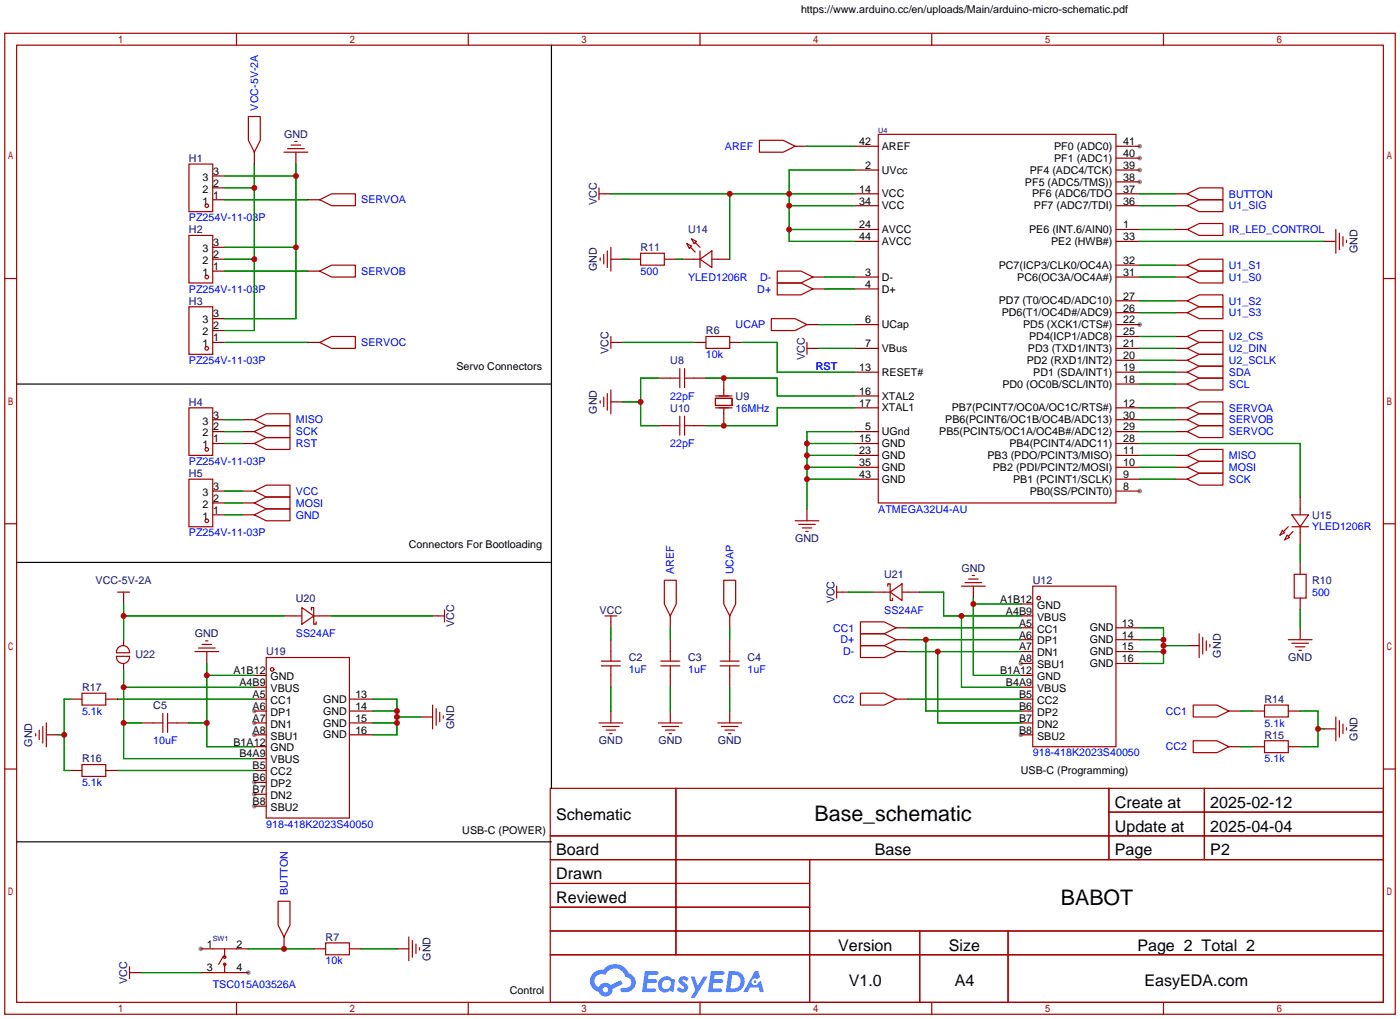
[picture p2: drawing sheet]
<svg xmlns="http://www.w3.org/2000/svg" width="299mm" height="218mm" viewBox="0 0 299 218" stroke-linecap="round" stroke-linejoin="round" font-family="sans-serif">
<g fill="#999">
<circle cx="243.6" cy="104.9" r=".51"/>
<circle cx="243.6" cy="69.3" r=".51"/>
<circle cx="243.6" cy="31.2" r=".51"/>
<circle cx="243.6" cy="33.8" r=".51"/>
<circle cx="243.6" cy="36.3" r=".51"/>
<circle cx="243.6" cy="38.9" r=".51"/>
<circle cx="218.2" cy="157" r=".51"/>
<circle cx="218.2" cy="141.7" r=".51"/>
<circle cx="53.1" cy="207.8" r=".51"/>
<circle cx="42.9" cy="202.7" r=".51"/>
<circle cx="54.4" cy="172.2" r=".51"/>
<circle cx="54.4" cy="169.7" r=".51"/>
<circle cx="54.4" cy="167.1" r=".51"/>
<circle cx="54.4" cy="157" r=".51"/>
<circle cx="54.4" cy="154.4" r=".51"/>
<circle cx="54.4" cy="151.9" r=".51"/>
</g>
<g fill="none" stroke="#a10000" stroke-width=".25">
<path d="M1 7.1h297.2v209.6h-297.2zM3.6 9.7h292.1v204.4h-292.1zM50.5 7.1v2.6M100.1 7.1v2.6M149.6 7.1v2.6M199.1 7.1v2.6M248.7 7.1v2.6M1 59.5h2.6M295.7 59.5h2.5M1 111.9h2.6M295.7 111.9h2.5M1 164.3h2.6"/>
<path d="M117.6 168.4h178.1v45.7h-178.1zM117.6 178.6h178.1M144.5 168.4v35.6M237 168.4v15.2M237 173.5h58.7M257.4 168.4v15.2M295.7 164.3h2.5M117.6 183.6h178.1M117.6 188.7h55.4M117.6 198.9h178.1M117.6 193.8h55.4M173 183.6v30.5"/>
<path d="M196.6 198.9v15.2M215.4 198.9v15.2M50.5 214.1v2.6M100.1 214.1v2.6M117.6 204h178.1M149.6 214.1v2.6M199.1 214.1v2.6M248.7 214.1v2.6"/>
</g>
<g fill="#5487ff">
<path d="M145.3 208.8a1.3 1.3 0 0 1 1.9 .3l-.4 .6a.54 .54 0 0 0-.9-.2l.1 .2a1.34 1.34 0 0 1 .9 1.8 1.47 1.47 0 0 1-2.3-.1l.5-.6 .8 .5a.31 .31 0 0 0 .4-.3 .31 .31 0 0 0-.3-.4 1.12 1.12 0 0 1-.7-1.8z"/>
<path d="M147.6 208.6h.9l.6 2 1.2-2h.9l-2.7 4.5h-.9l1-1.6z"/>
<path d="M137.8 207.5h1.7a1.31 1.31 0 0 1 1.2 .1 .4 .4 0 0 1-.3 .6h-1.8l-.1 1h1.6a.4 .4 0 0 1 .4 .4 .4 .4 0 0 1-.5 .4h-1.6l-.2 1.2h1.4a.46 .46 0 0 1 .5 0 .46 .46 0 0 1 .1 .5l-.4 .2h-2.6z"/>
<path d="M151.9 207.5h1.7a1.32 1.32 0 0 1 1.2 .2 .39 .39 0 0 1-.3 .5h-1.8l-.1 1h1.6a.4 .4 0 0 1 .4 .4 .4 .4 0 0 1-.4 .4h-1.7l-.2 1.2h1.4a.46 .46 0 0 1 .5 0 .46 .46 0 0 1 .1 .5l-.4 .2h-2.6z"/>
<path d="M161.3 207.5h.8l.3 1.3-.6 .3a.75 .75 0 0 0-1.1 .3 .75 .75 0 0 0 .5 1.1 .75 .75 0 0 0 .9-.7l.5-.3 .6 2.4h-.8l-.3-.9h-1.8l-.5 .9h-1z"/>
<path d="M155.7 207.5l-.6 4.4h1.5a2.27 2.27 0 0 0 2.6-2.2 2.27 2.27 0 0 0-2.7-2.2zM156.5 208.2a1.5 1.5 0 0 1 1.8 1.6 1.5 1.5 0 0 1-1.9 1.4h-.3z"/>
<path d="M141.2 209.1a1.6 1.6 0 0 0-.3 2.3 1.6 1.6 0 0 0 2.3 .2l.7 .3 .3-2.4-.1-.3-.5-.1a1.58 1.58 0 0 0-2.4 0zM141.8 209.6a.98 .98 0 0 1 1.6 .4 .98 .98 0 0 1-1.1 1.3 .94 .94 0 0 1-.9-.7 .94 .94 0 0 1 .4-1z"/>
<path d="M126.8 207.9a2.37 2.37 0 0 0 1.1 4 1.54 1.54 0 0 0 1.8 1 1.54 1.54 0 0 0 1.2-1.6l2.2-1.1-.5-.8-2 1a1.57 1.57 0 0 0-2.7 .5 1.5 1.5 0 0 1-.7-2.1 1.5 1.5 0 0 1 2.2-.5 2.23 2.23 0 0 1 2.3-1.4 2.23 2.23 0 0 1 2 1.8 1.16 1.16 0 0 1 1.2 1.1 1.16 1.16 0 0 1-1.1 1.2h-.7a.47 .47 0 0 0-.5 .4 .47 .47 0 0 0 .4 .5 2.17 2.17 0 0 0 2.5-.9 2.17 2.17 0 0 0-.3-2.7l-.8-.4a3.2 3.2 0 0 0-5.5-.7l-1.1 .1zM128.8 211.4a.6 .6 0 0 1 1.2 0 .6 .6 0 0 1-1.2 0z"/>
<circle cx="161.4" cy="209.7" r=".28"/>
</g>
<g fill="none" stroke="#870000" stroke-width=".25">
<path d="M45.5 37.6h2.5M54.4 32.5v2.6M63.2 32.5v2.6M169.9 31.2h2.6M182.6 36.3h5.1M182.6 31.2h5.1M238.5 36.3h5.1M238.5 31.2h5.1M238.5 33.8h5.1M238.5 38.9h5.1M45.5 42.7h2.5M45.5 40.1h2.5"/>
<path d="M45.5 57.9h2.5M45.5 55.4h2.5M45.5 52.8h2.5M65.8 42.7h2.5M65.8 57.9h2.5M129.3 41.4h1.3M130.6 55.4h2.5M134.4 55.4h2.5M142 55.4h2.5M145.8 55.4h2.5M153.4 55.4h2.6M173.7 59.2h2.6"/>
<path d="M182.6 51.6h5.1M182.6 59.2h5.1M182.6 49h5.1M182.6 41.4h5.1M182.6 43.9h5.1M238.5 51.6h5.1M238.5 59.2h5.1M238.5 56.6h5.1M238.5 49h5.1M238.5 41.4h5.1M238.5 43.9h5.1M251.2 59.2h2.5"/>
<path d="M251.2 56.6h2.5M251.2 49h2.5M251.2 41.4h2.5M251.2 43.9h2.5M283 51.6h2.5M45.5 73.2h2.5M45.5 70.6h2.5M45.5 68.1h2.5M65.8 73.2h2.5M131.8 73.2h1.3M148.3 73.2h2.6M156 73.2h2.5"/>
<path d="M172.5 69.3h2.5M173.7 74.4h1.3M173.7 61.7h2.6M182.6 79.5h5.1M182.6 74.4h5.1M182.6 69.3h5.1M182.6 61.7h5.1M238.5 79.5h5.1M238.5 77h5.1M238.5 74.4h5.1M238.5 71.9h5.1M238.5 69.3h5.1"/>
<path d="M238.5 66.8h5.1M238.5 64.3h5.1M251.2 79.5h2.5M251.2 77h2.5M251.2 74.4h2.5M251.2 71.9h2.5M251.2 66.8h2.5M251.2 64.3h2.5M45.5 94.7h2.5M45.5 92.2h2.5M45.5 89.7h2.5M51.8 94.7h2.6"/>
<path d="M51.8 92.2h2.6M51.8 89.7h2.6M130.6 85.9h2.5M140.7 80.8h2.6M140.7 90.9h2.6M148.3 80.8h2.6M148.3 90.9h2.6M154.7 80.8v2.5M154.7 88.4v2.5M182.6 97.3h5.1M182.6 87.1h5.1M182.6 94.7h5.1"/>
<path d="M182.6 99.8h5.1M182.6 92.2h5.1M182.6 84.6h5.1M238.5 97.3h5.1M238.5 87.1h5.1M238.5 94.7h5.1M238.5 99.8h5.1M238.5 92.2h5.1M238.5 89.7h5.1M238.5 82h5.1M251.2 97.3h2.5M251.2 87.1h2.5"/>
<path d="M251.2 99.8h2.5M251.2 92.2h2.5M251.2 89.7h2.5M251.2 82h2.5M45.5 104.9h2.5M45.5 110h2.5M45.5 107.4h2.5M51.8 104.9h2.6M51.8 110h2.6M51.8 107.4h2.6M172.5 108.7v2.6M182.6 102.4h5.1"/>
<path d="M238.5 102.4h5.1M238.5 104.9h5.1M251.2 102.4h2.5M277.9 106.2v2.5M277.9 113.8v2.5M26.4 127.8v1.2M26.4 136.7v1.2M44.2 139.2v2.5M60.7 131.6h2.5M68.3 131.6h2.6M92.5 131.6h1.2M130.6 132.8v1.3"/>
<path d="M130.6 136.7v2.5M143.3 131.6v2.5M143.3 136.7v2.5M156 131.6v2.5M156 136.7v2.5M180.1 126.5h1.3M186.4 126.5h2.6M191.5 136.7h2.6M191.5 139.2h2.6M191.5 134.1h2.6M194.1 126.5h2.5M208 125.2v2.6"/>
<path d="M218.2 136.7h2.5M218.2 139.2h2.5M218.2 134.1h2.5M218.2 131.6h2.5M218.2 129h2.5M238.5 136.7h5.1M238.5 139.2h5.1M238.5 134.1h5.1M253.7 137.9h2.6M277.9 120.1v2.6M277.9 127.8v2.5M277.9 134.1v2.6"/>
<path d="M9.9 157h2.5M15 149.4h2.5M22.6 149.4h2.5M26.4 141.7v1.3M30.2 154.4h2.6M37.8 154.4h2.6M54.4 157h2.5M54.4 154.4h2.5M54.4 151.9h2.5M54.4 149.4h2.5M54.4 146.8h2.5M54.4 144.3h2.5"/>
<path d="M54.4 159.5h2.5M74.7 157h5.1M74.7 154.4h5.1M74.7 151.9h5.1M74.7 149.4h5.1M89.9 153.2h2.6M130.6 144.3v2.5M130.6 151.9v2.5M143.3 144.3v2.5M143.3 151.9v2.5M156 144.3v2.5M156 151.9v2.5"/>
<path d="M191.5 149.4h2.6M218.2 141.7h2.5M218.2 157h2.5M218.2 154.4h2.5M218.2 151.9h2.5M218.2 149.4h2.5M218.2 146.8h2.5M218.2 144.3h2.5M238.5 141.7h5.1M262.6 151.9h2.6M262.6 159.5h2.6M267.7 151.9h2.6"/>
<path d="M267.7 159.5h2.6M275.3 151.9h2.6M275.3 159.5h2.6M283 155.7h2.5M15 164.6h2.5M22.6 164.6h2.5M54.4 172.2h2.5M54.4 169.7h2.5M54.4 167.1h2.5M54.4 164.6h2.5M54.4 162.1h2.5M29 207.8h1.2"/>
<path d="M42.9 207.8h2.6M42.9 202.7h2.6M50.5 207.8h2.6M50.5 202.7h2.6M60.7 200.2v2.5M67.1 202.7h2.5M74.7 202.7h2.5M84.8 202.7h2.6"/>
</g>
<g fill="none" stroke="#a10000" stroke-width=".25">
<path d="M40.4 35.1h5.1v10.1h-5.1zM53.1 24.9h2.5v5.1l-1.2 2.5-1.3-2.5zM60.7 32.5h5.1M61.5 31.8h3.5M62.2 31h2.1M63 30.2h.5M162.3 30h5.1l2.5 1.2-2.5 1.3h-5.1zM187.7 28.7h50.8v78.7h-50.8zM40.4 50.3h5.1v10.2h-5.1zM68.3 42.7l2.6-1.3h5v2.5h-5zM68.3 57.9l2.6-1.3h5v2.6h-5zM128 40.1v2.6"/>
<path d="M128 41.4h1.3M128.3 55.1v.5M129 54.4v2M129.8 53.6v3.5M130.6 52.8v5.1M136.9 54.1h5.1v2.5h-5.1zM146.8 52.1l1 .5-.5 .5zM147.6 52.8l1 1M147.8 51.1l1 .5-.5 .5zM148.3 55.4h1.3M148.6 51.8l1 1M149.6 55.4l2.5-1.8v3.5z"/>
<path d="M149.6 53.6v3.5M152.1 55.4h1.3M166.1 57.9h5.1l2.5 1.3-2.5 1.3h-5.1zM253.7 43.9l2.6-1.2h5.1v2.5h-5.1zM253.7 56.6l2.6-1.2h5.1v2.5h-5.1zM253.7 59.2l2.6-1.3h5.1v2.6h-5.1zM253.7 41.4l2.6-1.3h5.1v2.6h-5.1zM253.7 49l2.6-1.2h5.1v2.5h-5.1zM285.5 49v5.1M286.3 49.8v3.5M287 50.5v2.1M287.8 51.3v.5"/>
<path d="M40.4 65.5h5.1v10.2h-5.1zM68.3 73.2l2.6-1.3h5v2.5h-5zM130.6 71.9v2.5M130.6 73.2h1.2M145.3 78.7v4.1M146.3 78.7v4.1M150.9 71.9h5.1v2.5h-5.1zM164.8 68.1h5.1l2.6 1.2-2.6 1.3h-5.1zM166.1 60.5h5.1l2.5 1.2-2.5 1.3h-5.1zM172.5 73.2v2.5M172.5 74.4h1.2M253.7 79.5l2.6-1.3h5.1v2.6h-5.1z"/>
<path d="M253.7 77l2.6-1.3h5.1v2.5h-5.1zM253.7 74.4l2.6-1.2h5.1v2.5h-5.1zM253.7 71.9l2.6-1.3h5.1v2.6h-5.1zM253.7 64.3l2.6-1.3h5.1v2.5h-5.1zM253.7 66.8l2.6-1.3h5.1v2.6h-5.1zM40.4 87.1h5.1v10.2h-5.1zM54.4 89.7l2.5-1.3h5.1v2.5h-5.1zM54.4 92.2l2.5-1.3h5.1v2.6h-5.1zM54.4 94.7l2.5-1.2h5.1v2.5h-5.1zM128.3 85.6v.5M129 84.8v2.1M129.8 84.1v3.5"/>
<path d="M130.6 83.3v5.1M143.3 80.8h2M143.3 90.9h2M145.3 88.9v4.1M146.3 80.8h2M146.3 88.9v4.1M146.3 90.9h2M152.9 85.1h3.6v1.5h-3.6zM152.9 84.6h3.6M152.9 87.1h3.6M154.7 83.3v1.3M154.7 87.1v1.3"/>
<path d="M253.7 82l2.6-1.2h5.1v2.5h-5.1zM253.7 97.3l2.6-1.3h5.1v2.6h-5.1zM253.7 99.8l2.6-1.2h5.1v2.5h-5.1zM253.7 89.7l2.6-1.3h5.1v2.5h-5.1zM253.7 87.1l2.6-1.2h5.1v2.5h-5.1zM253.7 92.2l2.6-1.3h5.1v2.6h-5.1zM40.4 102.4h5.1v10.1h-5.1zM54.4 104.9l2.5-1.3h5.1v2.6h-5.1zM54.4 107.4l2.5-1.2h5.1v2.5h-5.1zM54.4 110l2.5-1.3h5.1v2.6h-5.1zM169.9 111.3h5.1M170.7 112h3.5"/>
<path d="M171.4 112.8h2.1M172.2 113.5h.5M253.7 102.4l2.6-1.3h5.1v2.5h-5.1zM274.1 113.3l.5 .5-1 .5zM275.1 114.3l.5 .5-1 .5zM275.3 112.5l-1 1M276.1 110h3.6l-1.8 2.5zM276.1 112.5h3.6M276.4 113.5l-1.1 1.1M277.9 108.7v1.3M277.9 112.5v1.3M25.1 126.5h2.6"/>
<path d="M25.2 138.4a1.4 1.4 0 0 1 1.6-.4 1.4 1.4 0 0 1 .9 1.4h-2.8l.1-.6zM26.4 126.5v1.3M41.7 139.2h5M42.4 138.4h3.6M43.2 137.7h2M43.9 136.9h.5M63.2 131.6h1.3M64.5 129.8l2.6 1.8-2.6 1.7zM66.5 130.3v-.5h.6v3.5h.5v-.5M67.1 131.6h1.2M93.7 131.6h1.3M95 130.3v2.5"/>
<path d="M129.3 131.6h2.5M130.6 131.6v1.2M130.6 139.2v2M142 124h2.5v5l-1.2 2.6-1.3-2.6zM143.3 139.2v2M154.7 124h2.5v5l-1.2 2.6-1.3-2.6zM156 139.2v2M178.8 125.2v2.6M178.8 126.5h1.3M183.9 135.4h5.1l2.5 1.3-2.5 1.2h-5.1zM183.9 137.9h5.1l2.5 1.3-2.5 1.3h-5.1zM183.9 132.8h5.1l2.5 1.3-2.5 1.3h-5.1z"/>
<path d="M189 126.5h1.2M189.7 125.2v-.5h.5v3.6h.6v-.5M190.2 126.5l2.6-1.8v3.6zM192.8 126.5h1.3M205.5 125.2h5.1M206.2 124.5h3.6M207 123.7h2M207.8 122.9h.5M220.7 125.2h17.8v34.3h-17.8zM256.3 135.4v5.1M257 136.1v3.6M257.8 136.9v2"/>
<path d="M258.6 137.7v.5M275.3 136.7h5.1M276.1 137.4h3.6M276.6 122.7h2.5v5.1h-2.5zM276.9 138.2h2M277.6 138.9h.5M7.6 156.7v.5M8.4 156v2M9.1 155.2v3.5M9.9 154.4v5.1M17.5 148.1h5.1v2.5h-5.1zM24.9 140.2h2.8a1.4 1.4 0 0 1-1.4 1.5 1.4 1.4 0 0 1-1.4-1.5z"/>
<path d="M32.8 154.4h2M34.8 152.4v4.1M35.8 154.4h2M35.8 152.4v4.1M56.9 140.5h17.8v34.3h-17.8zM92.5 150.6v5.1M93.2 151.4v3.5M94 152.1v2.1M94.7 152.9v.5M128 154.4h5.1M128.5 142.2h4.1M128.5 141.2h4.1"/>
<path d="M128.8 155.2h3.5M129.5 156h2.1M130.3 156.7h.5M130.6 142.2v2.1M140.7 154.4h5.1M141.2 142.2h4.1M141.2 141.2h4.1M141.5 155.2h3.5M142.2 156h2.1M143 156.7h.5M143.3 142.2v2.1M153.4 154.4h5.1"/>
<path d="M153.9 142.2h4.1M153.9 141.2h4.1M154.2 155.2h3.5M154.9 156h2.1M155.7 156.7h.5M156 142.2v2.1M183.9 148.1h5.1l2.5 1.3-2.5 1.2h-5.1zM255 158.2h5.1l2.5 1.3-2.5 1.3h-5.1zM255 150.6h5.1l2.5 1.3-2.5 1.3h-5.1zM270.3 150.6h5v2.6h-5zM270.3 158.2h5v2.6h-5zM285.5 153.2v5"/>
<path d="M286.3 153.9v3.6M287 154.7v2M287.8 155.4v.6M17.5 163.3h5.1v2.6h-5.1zM59.4 192.5h2.6v5.1l-1.3 2.6-1.3-2.6zM27.7 207.8h1.3M27.7 206.5v2.5M45.5 207.8h5M45.5 202.7h5M47.8 204.2l-1.1 1.8M48 202.7v1.8M48 206v1.8"/>
<path d="M69.6 201.4h5.1v2.6h-5.1zM87.4 200.2v5M88.1 200.9v3.6M88.9 201.7v2M89.7 202.4v.5"/>
<circle cx="44.2" cy="43.9" r=".38"/>
<circle cx="44.2" cy="59.2" r=".38"/>
<circle cx="44.2" cy="74.4" r=".38"/>
<circle cx="44.2" cy="96" r=".38"/>
<circle cx="44.2" cy="111.3" r=".38"/>
<circle cx="222" cy="127.8" r=".38"/>
<circle cx="58.2" cy="143" r=".38"/>
<circle cx="48" cy="204.5" r=".25"/>
<circle cx="48" cy="206" r=".25"/>
</g>
<g fill="none" stroke="#008700" stroke-width=".25">
<path d="M48 37.6h15.2M54.4 35.1v35.5h-6.4M63.2 35.1v33h-15.2M172.5 31.2h10.1M182.6 36.3h-13.9v15.3h13.9M48 52.8h15.2M48 55.4h6.4M48 40.1h6.4M48 42.7h17.8M48 57.9h17.8M130.6 41.4h52M133.1 55.4h1.3"/>
<path d="M144.5 55.4h1.3M156 41.4v14M168.7 43.9h13.9M168.7 49h13.9M176.3 59.2h6.3M243.6 59.2h7.6M243.6 41.4h7.6M243.6 43.9h7.6M243.6 49h7.6M243.6 51.6h39.4M243.6 56.6h7.6M48 73.2h17.8"/>
<path d="M133.1 73.2h15.2M158.5 73.2h7.6v6.3h16.5M175 74.4h7.6M175 69.3h7.6M176.3 61.7h6.3M243.6 79.5h7.6M243.6 77h7.6M243.6 74.4h7.6M243.6 71.9h7.6M243.6 66.8h7.6M243.6 64.3h7.6M48 94.7h3.8"/>
<path d="M48 92.2h3.8M48 89.7h3.8M133.1 85.9h3.8M140.7 80.8h-3.8v10.1h3.8M150.9 80.8h15.2v3.8h16.5M172.5 99.8h10.1M172.5 97.3h10.1M172.5 94.7h10.1M182.6 87.1h-16.5v3.8h-15.2M182.6 92.2h-10.1v16.5M243.6 87.1h7.6M243.6 82h7.6"/>
<path d="M243.6 99.8h7.6M243.6 97.3h7.6M243.6 94.7h34.3v11.5M243.6 92.2h7.6M243.6 89.7h7.6M48 104.9h3.8M48 107.4h3.8M48 110h3.8M172.5 102.4h10.1M243.6 102.4h7.6M277.9 116.3v3.8M26.4 131.6h34.3"/>
<path d="M26.4 129v7.7M70.9 131.6h21.6M130.6 134.1v2.6M143.3 134.1v2.6M156 134.1v2.6M181.4 126.5h5M194.1 139.2h24.1M194.1 136.7h24.1M194.1 134.1h24.1M196.6 126.5h5.1v5.1h16.5M197.9 136.7v15.2h20.3M200.4 139.2v15.2h17.8"/>
<path d="M205.5 131.6v15.2h12.7M208 129h10.2M208 127.8v16.5h10.2M243.6 134.1h5.1v7.6h-5.1M243.6 139.2h5.1M243.6 136.7h5.1M248.7 137.9h5M277.9 130.3v3.8M12.4 157h1.3M15 149.4h-1.3v15.2h1.3M25.1 149.4h29.3M26.4 154.4h3.8"/>
<path d="M26.4 146.8h28M26.4 143v19.1h28M40.4 154.4h3.8M44.2 144.3h10.2M44.2 141.7v17.8h10.2M79.8 151.9h5M79.8 154.4h5M79.8 149.4h5v7.6h-5M84.8 153.2h5.1M130.6 146.8v5.1M143.3 146.8v5.1M156 146.8v5.1"/>
<path d="M194.1 149.4h24.1M265.2 151.9h2.5M265.2 159.5h2.5M277.9 151.9h3.8v7.6h-3.8M281.7 155.7h1.3M25.1 164.6h29.3M30.2 207.8h12.7M53.1 202.7h14M77.2 202.7h7.6"/>
</g>
<path d="M117.9 9.7v158.7M3.6 82h114.3M3.6 120.1h114.3M3.6 179.8h114.3" fill="none" stroke="#000" stroke-width=".25"/>
<g fill="#c00">
<circle cx="154.7" cy="80.8" r=".63"/>
<circle cx="154.7" cy="90.9" r=".63"/>
<circle cx="136.9" cy="85.9" r=".63"/>
<circle cx="248.7" cy="137.9" r=".63"/>
<circle cx="248.7" cy="139.2" r=".63"/>
<circle cx="248.7" cy="136.7" r=".63"/>
<circle cx="197.9" cy="136.7" r=".63"/>
<circle cx="200.4" cy="139.2" r=".63"/>
<circle cx="208" cy="129" r=".63"/>
<circle cx="205.5" cy="131.6" r=".63"/>
<circle cx="63.2" cy="52.8" r=".63"/>
<circle cx="63.2" cy="37.6" r=".63"/>
<circle cx="54.4" cy="55.4" r=".63"/>
<circle cx="54.4" cy="40.1" r=".63"/>
<circle cx="168.7" cy="41.4" r=".63"/>
<circle cx="168.7" cy="43.9" r=".63"/>
<circle cx="168.7" cy="49" r=".63"/>
<circle cx="156" cy="41.4" r=".63"/>
<circle cx="172.5" cy="102.4" r=".63"/>
<circle cx="172.5" cy="99.8" r=".63"/>
<circle cx="172.5" cy="97.3" r=".63"/>
<circle cx="172.5" cy="94.7" r=".63"/>
<circle cx="60.7" cy="202.7" r=".63"/>
<circle cx="84.8" cy="153.2" r=".63"/>
<circle cx="84.8" cy="154.4" r=".63"/>
<circle cx="84.8" cy="151.9" r=".63"/>
<circle cx="44.2" cy="144.3" r=".63"/>
<circle cx="44.2" cy="154.4" r=".63"/>
<circle cx="26.4" cy="131.6" r=".63"/>
<circle cx="26.4" cy="146.8" r=".63"/>
<circle cx="26.4" cy="154.4" r=".63"/>
<circle cx="281.7" cy="155.7" r=".63"/>
<circle cx="13.7" cy="157" r=".63"/>
</g>
<g font-size="4.6">
<text x="174.1" y="175.4">Base_schematic</text>
<text x="226.7" y="193.2">BABOT</text>
</g>
<g font-size="3.4">
<text x="238.3" y="172.6">Create at</text>
<text x="258.7" y="172.6">2025-02-12</text>
<text x="118.9" y="175.1">Schematic</text>
<text x="238.3" y="177.7">Update at</text>
<text x="258.7" y="177.7">2025-04-04</text>
<text x="118.9" y="182.7">Board</text>
<text x="186.9" y="182.7">Base</text>
<text x="238.3" y="182.7">Page</text>
<text x="258.7" y="182.7">P2</text>
<text x="118.9" y="187.8">Drawn</text>
<text x="118.9" y="192.9">Reviewed</text>
<text x="179.1" y="203.1">Version</text>
<text x="202.8" y="203.1">Size</text>
<text x="243.1" y="203.1">Page 2 Total 2</text>
<text x="181.4" y="210.7">V1.0</text>
<text x="204" y="210.7">A4</text>
<text x="244.6" y="210.7">EasyEDA.com</text>
</g>
<g font-size="2.3">
<text x="171.2" y="2.8">https://www.arduino.cc/en/uploads/Main/arduino-micro-schematic.pdf</text>
<text x="183.6" y="31">42</text>
<text x="188.5" y="32">AREF</text>
<text x="225.3" y="32">PF0 (ADC0)</text>
<text x="225.3" y="34.5">PF1 (ADC1)</text>
<text x="240" y="31">41</text>
<text x="240" y="33.5">40</text>
<text x="43.3" y="41.2">2</text>
<text x="43.3" y="38.6">3</text>
<text x="45.6" y="39.9">2</text>
<text x="45.6" y="37.3">3</text>
<text x="183.6" y="41.2">14</text>
<text x="184.9" y="36.1">2</text>
<text x="188.5" y="37.1">UVcc</text>
<text x="219.1" y="39.6">PF5 (ADC5/TMS))</text>
<text x="220.1" y="37.1">PF4 (ADC4/TCK)</text>
<text x="240" y="36.1">39</text>
<text x="240" y="38.6">38</text>
<text x="240" y="41.2">37</text>
<text x="43.3" y="43.7">1</text>
<text x="45.6" y="42.4">1</text>
<text x="183.6" y="43.7">34</text>
<text x="188.5" y="42.2">VCC</text>
<text x="188.5" y="44.7">VCC</text>
<text x="220.6" y="42.2">PF6 (ADC6/TDO</text>
<text x="221" y="44.7">PF7 (ADC7/TDI)</text>
<text x="240" y="43.7">36</text>
<text x="43.3" y="53.9">3</text>
<text x="45.6" y="52.6">3</text>
<text x="183.6" y="48.8">24</text>
<text x="183.6" y="51.3">44</text>
<text x="188.5" y="49.8">AVCC</text>
<text x="188.5" y="52.3">AVCC</text>
<text x="219.9" y="49.8">PE6 (INT.6/AIN0)</text>
<text x="224.7" y="52.3">PE2 (HWB#)</text>
<text x="240" y="51.3">33</text>
<text x="240" y="48.8">1</text>
<text x="43.3" y="58.9">1</text>
<text x="43.3" y="56.4">2</text>
<text x="45.6" y="57.7">1</text>
<text x="45.6" y="55.1">2</text>
<text x="184.9" y="58.9">3</text>
<text x="188.5" y="59.9">D-</text>
<text x="213.5" y="57.4">PC7(ICP3/CLK0/OC4A)</text>
<text x="217.4" y="59.9">PC6(OC3A/OC4A#)</text>
<text x="240" y="58.9">31</text>
<text x="240" y="56.4">32</text>
<text x="184.9" y="61.5">4</text>
<text x="188.5" y="62.5">D+</text>
<text x="213.5" y="65">PD7 (T0/OC4D/ADC10)</text>
<text x="240" y="64">27</text>
<text x="43.3" y="71.6">2</text>
<text x="43.3" y="69.1">3</text>
<text x="45.6" y="70.4">2</text>
<text x="45.6" y="67.8">3</text>
<text x="184.9" y="69.1">6</text>
<text x="188.5" y="70.1">UCap</text>
<text x="214.1" y="67.6">PD6(T1/OC4D#/ADC9)</text>
<text x="218.7" y="70.1">PD5 (XCK1/CTS#)</text>
<text x="240" y="71.6">25</text>
<text x="240" y="69.1">22</text>
<text x="240" y="66.6">26</text>
<text x="43.3" y="74.2">1</text>
<text x="45.6" y="72.9">1</text>
<text x="184.9" y="74.2">7</text>
<text x="188.5" y="75.2">VBus</text>
<text x="219.4" y="77.7">PD2 (RXD1/INT2)</text>
<text x="219.7" y="75.2">PD3 (TXD1/INT3)</text>
<text x="219.9" y="72.6">PD4(ICP1/ADC8)</text>
<text x="240" y="76.7">20</text>
<text x="240" y="74.2">21</text>
<text x="97.5" y="79">Servo Connectors</text>
<text x="183.6" y="79.3">13</text>
<text x="188.5" y="80.3">RESET#</text>
<text x="214.2" y="82.8">PD0 (OC0B/SCL/INT0)</text>
<text x="220.8" y="80.3">PD1 (SDA/INT1)</text>
<text x="240" y="81.8">18</text>
<text x="240" y="79.3">19</text>
<text x="45.6" y="89.4">3</text>
<text x="183.6" y="86.9">17</text>
<text x="183.6" y="84.3">16</text>
<text x="188.5" y="87.9">XTAL1</text>
<text x="188.5" y="85.3">XTAL2</text>
<text x="203.4" y="87.9">PB7(PCINT7/OC0A/OC1C/RTS#)</text>
<text x="240" y="86.9">12</text>
<text x="240" y="89.4">30</text>
<text x="43.3" y="95.8">1</text>
<text x="43.3" y="93.2">2</text>
<text x="43.3" y="90.7">3</text>
<text x="45.6" y="94.5">1</text>
<text x="45.6" y="92">2</text>
<text x="183.6" y="94.5">15</text>
<text x="184.9" y="92">5</text>
<text x="188.5" y="95.5">GND</text>
<text x="188.5" y="93">UGnd</text>
<text x="200.8" y="93">PB5(PCINT5/OC1A/OC4B#/ADC12)</text>
<text x="202" y="90.4">PB6(PCINT6/OC1B/OC4B/ADC13)</text>
<text x="215.8" y="95.5">PB4(PCINT4/ADC11)</text>
<text x="240" y="94.5">28</text>
<text x="240" y="92">29</text>
<text x="183.6" y="97">23</text>
<text x="183.6" y="99.6">35</text>
<text x="188.5" y="98">GND</text>
<text x="188.5" y="100.6">GND</text>
<text x="211.1" y="98">PB3 (PDO/PCINT3/MISO)</text>
<text x="212.2" y="100.6">PB2 (PDI/PCINT2/MOSI)</text>
<text x="240" y="99.6">10</text>
<text x="240" y="97">11</text>
<text x="43.3" y="105.9">3</text>
<text x="45.6" y="107.2">2</text>
<text x="45.6" y="104.7">3</text>
<text x="183.6" y="102.1">43</text>
<text x="188.5" y="103.1">GND</text>
<text x="216.5" y="103.1">PB1 (PCINT1/SCLK)</text>
<text x="220.1" y="105.7">PB0(SS/PCINT0)</text>
<text x="240" y="104.7">8</text>
<text x="240" y="102.1">9</text>
<text x="43.3" y="111">1</text>
<text x="43.3" y="108.5">2</text>
<text x="45.6" y="109.7">1</text>
<text x="87.4" y="117.1">Connectors For Bootloading</text>
<text x="213.7" y="128.8">A1B12</text>
<text x="215" y="131.3">A4B9</text>
<text x="221.7" y="130.1">GND</text>
<text x="217.8" y="136.4">A6</text>
<text x="217.8" y="133.9">A5</text>
<text x="221.7" y="137.7">DP1</text>
<text x="221.7" y="135.1">CC1</text>
<text x="221.7" y="132.6">VBUS</text>
<text x="232.9" y="137.4">GND</text>
<text x="232.9" y="134.9">GND</text>
<text x="239.8" y="136.4">14</text>
<text x="239.8" y="133.9">13</text>
<text x="217.8" y="141.5">A8</text>
<text x="217.8" y="138.9">A7</text>
<text x="221.7" y="142.8">SBU1</text>
<text x="221.7" y="140.2">DN1</text>
<text x="232.9" y="142.5">GND</text>
<text x="232.9" y="140">GND</text>
<text x="239.8" y="141.5">16</text>
<text x="239.8" y="138.9">15</text>
<text x="49.9" y="144">A1B12</text>
<text x="51.2" y="146.6">A4B9</text>
<text x="54" y="149.1">A5</text>
<text x="57.8" y="147.8">VBUS</text>
<text x="57.8" y="145.3">GND</text>
<text x="75.9" y="149.1">13</text>
<text x="213.7" y="144">B1A12</text>
<text x="215" y="146.6">B4A9</text>
<text x="217.8" y="149.1">B5</text>
<text x="221.7" y="147.8">VBUS</text>
<text x="221.7" y="145.3">GND</text>
<text x="54" y="154.2">A7</text>
<text x="54" y="151.6">A6</text>
<text x="57.8" y="155.5">DN1</text>
<text x="57.8" y="152.9">DP1</text>
<text x="57.8" y="150.4">CC1</text>
<text x="69.1" y="155.2">GND</text>
<text x="69.1" y="152.7">GND</text>
<text x="69.1" y="150.1">GND</text>
<text x="75.9" y="154.2">15</text>
<text x="75.9" y="151.6">14</text>
<text x="217.8" y="154.2">B7</text>
<text x="217.8" y="151.6">B6</text>
<text x="221.7" y="155.5">DN2</text>
<text x="221.7" y="152.9">DP2</text>
<text x="221.7" y="150.4">CC2</text>
<text x="49.9" y="159.3">B1A12</text>
<text x="51.2" y="161.8">B4A9</text>
<text x="54" y="156.7">A8</text>
<text x="57.8" y="160.5">GND</text>
<text x="57.8" y="158">SBU1</text>
<text x="69.1" y="157.7">GND</text>
<text x="75.9" y="156.7">16</text>
<text x="217.8" y="156.7">B8</text>
<text x="221.7" y="158">SBU2</text>
<text x="54" y="166.9">B6</text>
<text x="54" y="164.3">B5</text>
<text x="57.8" y="165.6">CC2</text>
<text x="57.8" y="163.1">VBUS</text>
<text x="218.2" y="165.4">USB-C (Programming)</text>
<text x="54" y="172">B8</text>
<text x="54" y="169.4">B7</text>
<text x="57.8" y="173.2">SBU2</text>
<text x="57.8" y="170.7">DN2</text>
<text x="57.8" y="168.2">DP2</text>
<text x="98.8" y="178.1">USB-C (POWER)</text>
<text x="44.2" y="202.4">1</text>
<text x="50.5" y="202.4">2</text>
<text x="44.2" y="207.5">3</text>
<text x="50.5" y="207.5">4</text>
<text x="109" y="212.4">Control</text>
</g>
<g font-size="2.3" fill="#00f">
<text x="55.1" y="23.6" transform="rotate(-90 55.1 23.6)">VCC-5V-2A</text>
<text x="154.9" y="32">AREF</text>
<text x="40.4" y="47.3">PZ254V-11-03P</text>
<text x="77.2" y="43.5">SERVOA</text>
<text x="262.6" y="44.7">U1_SIG</text>
<text x="262.6" y="42.2">BUTTON</text>
<text x="262.6" y="49.8">IR_LED_CONTROL</text>
<text x="77.2" y="58.7">SERVOB</text>
<text x="136.9" y="58.7">500</text>
<text x="147.1" y="60">YLED1206R</text>
<text x="162.4" y="60">D-</text>
<text x="262.6" y="57.4">U1_S1</text>
<text x="262.6" y="60">U1_S0</text>
<text x="40.4" y="62.5">PZ254V-11-03P</text>
<text x="161.9" y="62.5">D+</text>
<text x="262.6" y="65.1">U1_S2</text>
<text x="157.2" y="70.1">UCAP</text>
<text x="262.6" y="67.6">U1_S3</text>
<text x="40.4" y="77.8">PZ254V-11-03P</text>
<text x="77.2" y="73.9">SERVOC</text>
<text x="150.9" y="76.5">10k</text>
<text x="262.6" y="77.8">U2_SCLK</text>
<text x="262.6" y="75.2">U2_DIN</text>
<text x="262.6" y="72.7">U2_CS</text>
<text x="174.4" y="79">RST</text>
<text x="262.6" y="82.8">SCL</text>
<text x="262.6" y="80.3">SDA</text>
<text x="143.3" y="85.4">22pF</text>
<text x="157.2" y="87.9">16MHz</text>
<text x="262.6" y="87.9">SERVOA</text>
<text x="63.2" y="90.5">MISO</text>
<text x="63.2" y="93">SCK</text>
<text x="63.2" y="95.5">RST</text>
<text x="143.3" y="95.5">22pF</text>
<text x="262.6" y="90.5">SERVOB</text>
<text x="262.6" y="93">SERVOC</text>
<text x="40.4" y="99.3">PZ254V-11-03P</text>
<text x="262.6" y="98.1">MISO</text>
<text x="262.6" y="100.6">MOSI</text>
<text x="63.2" y="105.7">VCC</text>
<text x="262.6" y="103.2">SCK</text>
<text x="63.2" y="108.2">MOSI</text>
<text x="63.2" y="110.8">GND</text>
<text x="187.7" y="109.5">ATMEGA32U4-AU</text>
<text x="280.4" y="113.3">YLED1206R</text>
<text x="40.4" y="114.6">PZ254V-11-03P</text>
<text x="144" y="122.7" transform="rotate(-90 144 122.7)">AREF</text>
<text x="156.7" y="122.7" transform="rotate(-90 156.7 122.7)">UCAP</text>
<text x="189" y="131.1">SS24AF</text>
<text x="280.4" y="127.3">500</text>
<text x="63.2" y="136.2">SS24AF</text>
<text x="178.1" y="134.9">CC1</text>
<text x="179.6" y="137.4">D+</text>
<text x="134.4" y="143.8">1uF</text>
<text x="147.1" y="143.8">1uF</text>
<text x="159.8" y="143.8">1uF</text>
<text x="180.2" y="140">D-</text>
<text x="17.5" y="152.7">5.1k</text>
<text x="178.1" y="150.1">CC2</text>
<text x="249.2" y="152.7">CC1</text>
<text x="270.3" y="155.2">5.1k</text>
<text x="32.8" y="159">10uF</text>
<text x="220.7" y="161.6">918-418K2023S40050</text>
<text x="249.2" y="160.3">CC2</text>
<text x="17.5" y="167.9">5.1k</text>
<text x="270.3" y="162.8">5.1k</text>
<text x="56.9" y="176.8">918-418K2023S40050</text>
<text x="61.5" y="191.3" transform="rotate(-90 61.5 191.3)">BUTTON</text>
<text x="69.6" y="206">10k</text>
<text x="45.5" y="211.1">TSC015A03526A</text>
</g>
<g font-size="2.3" fill="#000080">
<text x="60.7" y="29.5">GND</text>
<text x="40.4" y="34.6">H1</text>
<text x="127.5" y="43.8" transform="rotate(-90 127.5 43.8)">VCC</text>
<text x="40.4" y="49.8">H2</text>
<text x="136.9" y="53.6">R11</text>
<text x="147.1" y="49.8">U14</text>
<text x="127.5" y="57.9" transform="rotate(-90 127.5 57.9)">GND</text>
<text x="290.1" y="54.1" transform="rotate(-90 290.1 54.1)">GND</text>
<text x="40.4" y="65.1">H3</text>
<text x="150.9" y="71.4">R6</text>
<text x="130.1" y="75.6" transform="rotate(-90 130.1 75.6)">VCC</text>
<text x="143.3" y="77.8">U8</text>
<text x="172" y="76.8" transform="rotate(-90 172 76.8)">VCC</text>
<text x="40.4" y="86.6">H4</text>
<text x="127.5" y="88.4" transform="rotate(-90 127.5 88.4)">GND</text>
<text x="143.3" y="87.9">U10</text>
<text x="157.2" y="85.4">U9</text>
<text x="40.4" y="101.9">H5</text>
<text x="280.4" y="110.8">U15</text>
<text x="169.9" y="115.9">GND</text>
<text x="20.4" y="124.7">VCC-5V-2A</text>
<text x="189" y="123.5">U21</text>
<text x="205.5" y="122.2">GND</text>
<text x="220.7" y="124.7">U12</text>
<text x="280.4" y="124.7">R10</text>
<text x="63.2" y="128.6">U20</text>
<text x="128.1" y="131.1">VCC</text>
<text x="178.3" y="128.9" transform="rotate(-90 178.3 128.9)">VCC</text>
<text x="41.7" y="136.2">GND</text>
<text x="97.1" y="134" transform="rotate(-90 97.1 134)">VCC</text>
<text x="29" y="140.5">U22</text>
<text x="56.9" y="140">U19</text>
<text x="134.4" y="141.3">C2</text>
<text x="147.1" y="141.3">C3</text>
<text x="159.8" y="141.3">C4</text>
<text x="260.9" y="140.5" transform="rotate(-90 260.9 140.5)">GND</text>
<text x="275.3" y="141.3">GND</text>
<text x="17.5" y="147.6">R17</text>
<text x="32.8" y="151.4">C5</text>
<text x="97.1" y="155.7" transform="rotate(-90 97.1 155.7)">GND</text>
<text x="270.3" y="150.1">R14</text>
<text x="6.9" y="159.5" transform="rotate(-90 6.9 159.5)">GND</text>
<text x="128" y="159">GND</text>
<text x="140.7" y="159">GND</text>
<text x="153.4" y="159">GND</text>
<text x="270.3" y="157.8">R15</text>
<text x="290.1" y="158.2" transform="rotate(-90 290.1 158.2)">GND</text>
<text x="17.5" y="162.8">R16</text>
<text x="69.6" y="200.9">R7</text>
<text x="92" y="205.2" transform="rotate(-90 92 205.2)">GND</text>
<text x="27.2" y="210.2" transform="rotate(-90 27.2 210.2)">VCC</text>
</g>
<g font-size="1.5" fill="#000080">
<text x="187.7" y="28.4">U4</text>
<text x="45.5" y="201.1">SW1</text>
</g>
</svg>
